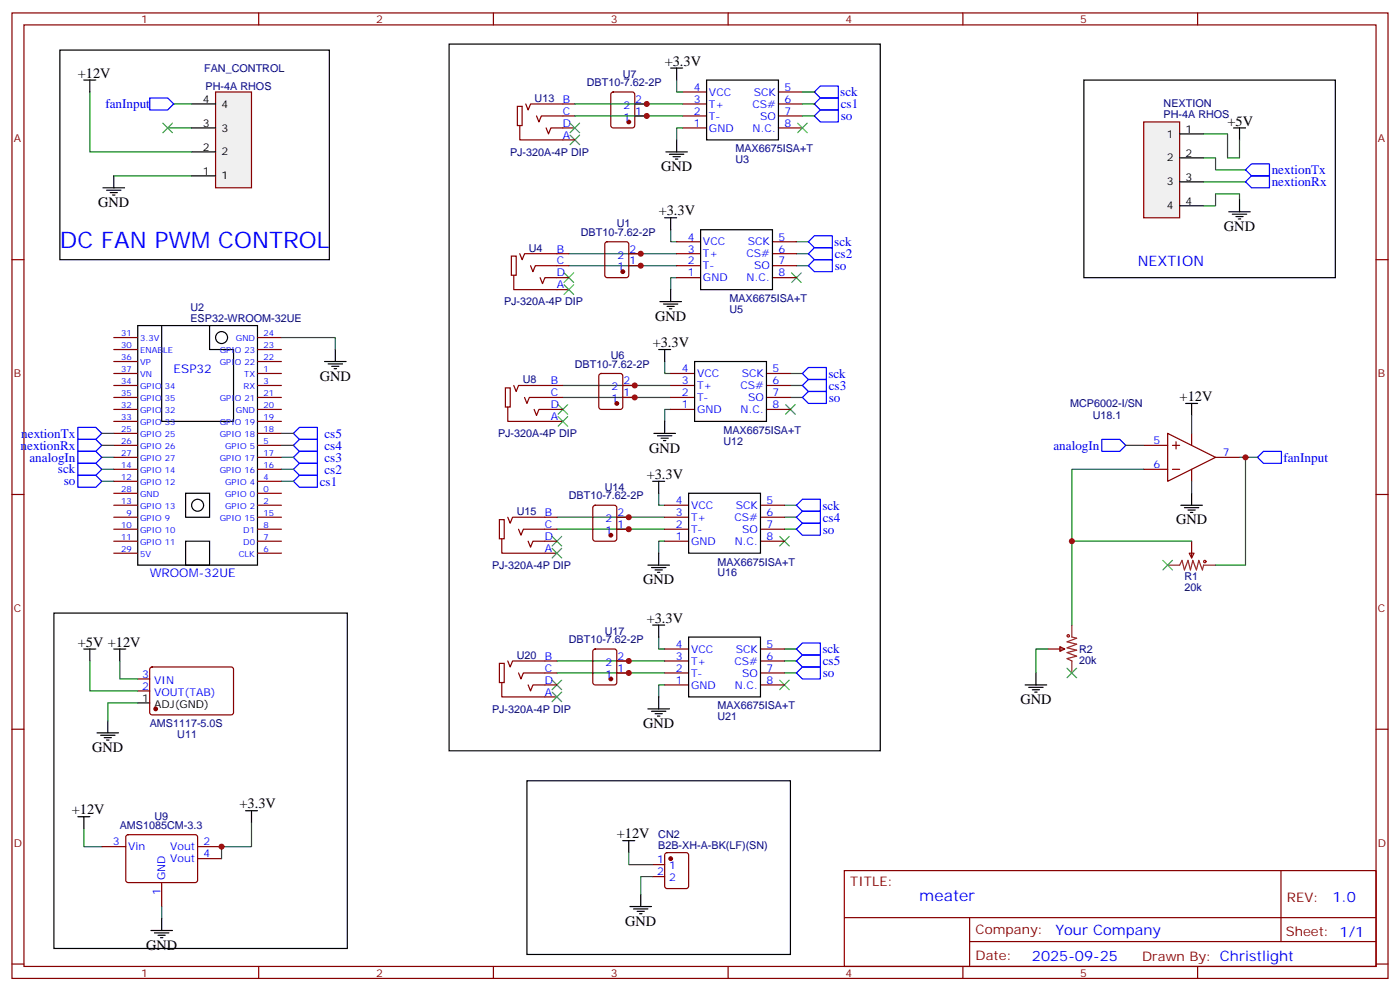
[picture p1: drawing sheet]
<svg xmlns="http://www.w3.org/2000/svg" width="412mm" height="292mm" viewBox="0 0 412 292" stroke-linecap="round" stroke-linejoin="round" font-family="sans-serif">
<g fill="none" stroke="#870000" stroke-width=".35">
<path d="M3.5 3.8h405.4v284.3h-405.4zM7.1 7.3h398.2v277.3h-398.2zM76.2 3.8v3.5M145.3 3.8v3.5M214.5 3.8v3.5M283.6 3.8v3.5M352.8 3.8v3.5M152.4 31.3h1.4v5.7h-1.4zM153.1 37v4.2h16.2M154.9 30.6l.7 1.8 .7-1.8h13M158 34.1l.7 1.8 .8-1.8h9.8M160.9 37.7l.7 1.7 .7-1.7h7"/>
<path d="M201.1 37.7h7M201.1 34.1h7M201.1 30.6h7M201.1 27.1h7M229.3 37.7h7.1M229.3 34.1h7.1M229.3 30.6h7.1M229.3 27.1h7.1M3.5 76.5h3.6M405.3 76.5h3.6M33.5 99.4h7.1M75.8 99.4h7.1"/>
<path d="M33.5 110h7.1M33.5 106.5h7.1M33.5 117.1h7.1M33.5 113.5h7.1M33.5 102.9h7.1M75.8 110h7.1M75.8 106.5h7.1M75.8 117.1h7.1M75.8 113.5h7.1M75.8 102.9h7.1M33.5 124.1h7.1M33.5 120.6h7.1"/>
<path d="M33.5 134.7h7.1M33.5 131.2h7.1M33.5 127.6h7.1M33.5 138.2h7.1M75.8 124.1h7.1M75.8 120.6h7.1M75.8 134.7h7.1M75.8 131.2h7.1M75.8 127.6h7.1M75.8 138.2h7.1M3.5 145.6h3.6M33.5 145.3h7.1"/>
<path d="M33.5 152.3h7.1M33.5 148.8h7.1M33.5 141.7h7.1M33.5 159.4h7.1M33.5 155.9h7.1M75.8 145.3h7.1M75.8 152.3h7.1M75.8 148.8h7.1M75.8 141.7h7.1M75.8 159.4h7.1M75.8 155.9h7.1M405.3 145.6h3.6"/>
<path d="M33.5 162.9h7.1M75.8 162.9h7.1M40.6 200h3.5M44.3 196.6l.5-.2 23.6 .1 .4 .6-.1 13-.6 .4h-23.6l-.4-.7v-12.7zM3.5 214.8h3.6M40.6 203.5h3.5M405.3 214.8h3.6M30 249.3h7M37.3 246l.4-.2 20.1 .1 .4 .6-.1 13-.6 .4h-20l-.5-.7v-12.7zM47.6 259.9v7.1M58.2 249.3h7.1M58.2 252.9h7.1"/>
<path d="M248.7 256.4h156.6v28.2h-156.6zM377.3 256.4v20.9M248.7 270.2h156.5M285.6 277.3h119.6M285.6 270.2v14.2M3.5 283.9h3.6M76.2 284.6v3.5M145.3 284.6v3.5M214.5 284.6v3.5M283.6 284.6v3.5M352.8 284.6v3.5M405.3 283.9h3.6"/>
</g>
<g fill="none" stroke="#000" stroke-width=".35">
<path d="M208.1 23.6h21.2v17.6h-21.2zM40.6 95.9h35.2v70.5h-35.2zM47.6 95.9v28.2h21.2v-21.2h-7.1v-7M54.7 145.3h7v7h-7zM54.7 159.4h7v7h-7zM40.6 207h3.5"/>
<circle cx="65.3" cy="99.4" r="1.76"/>
<circle cx="58.2" cy="148.8" r="1.76"/>
</g>
<circle cx="45.9" cy="208.8" r=".53" fill="#870000" stroke="#870000" stroke-width=".35"/>
<path d="M167.9 39.8l2.8 2.8M170.7 39.8l-2.8 2.8" fill="none" stroke="#3c3" stroke-width=".35"/>
<path d="M336.9 35.9h10.6v28.2h-10.6z" fill="#f0f0f0" stroke="#870000" stroke-width=".35"/>
<path d="M319.3 23.6h74v58.2h-74zM347.5 39.4h7M363.4 37.7h3.5M365.1 37.7v3.5M347.5 46.5h7M347.5 53.6h7M365.1 58.8v3.6M347.5 60.6h7M361.9 62.4h6.4M363 63.1h4.2M364.1 63.8h2.1M364.8 64.5h.7" fill="none" stroke="#000" stroke-width=".35"/>
<path d="M49.4 37.7h7M354.5 39.4h7.1v7.1h3.5v-5.3M354.5 53.6h12.4M354.5 46.5h3.6v3.5h8.8M365.1 58.8v-1.7h-7v3.5h-3.6" fill="none" stroke="#008700" stroke-width=".35"/>
<path d="M366.9 53.6l1.8-1.8h5.2v3.5h-5.2zM366.9 50l1.8-1.7h5.2v3.5h-5.2z" fill="none" stroke="#00f" stroke-width=".35"/>
<path d="M63.5 27.1h10.6v28.2h-10.6z" fill="#f0f0f0" stroke="#870000" stroke-width=".35"/>
<g fill="none" stroke="#000" stroke-width=".35">
<path d="M17.6 14.7h79.4v61.8h-79.4zM24.7 23.6h3.5M26.5 23.6v3.5M56.4 37.7h7.1M56.4 30.6h7.1M197.6 20h3.5M199.3 20v3.6M30.3 55.3h6.4M31.4 56h4.2M32.5 56.7h2.1M33.2 57.4h.7M33.5 51.8v3.5"/>
<path d="M56.4 51.8h7.1M56.4 44.7h7.1M196.1 44.7h6.4M197.2 45.4h4.2M198.3 46.1h2.1M199 46.8h.7M199.3 41.2v3.5M195.8 64.1h3.5M197.6 64.1v3.6M206.4 67.7h21.1v17.6h-21.1zM194.4 88.8h6.3M195.4 89.5h4.3"/>
<path d="M196.5 90.2h2.1M197.2 90.9h.7M197.6 85.3v3.5M95.6 106.5h6.4M96.7 107.2h4.2M97.7 107.9h2.1M98.4 108.6h.7M98.8 102.9v3.6M194 102.9h3.6M195.8 102.9v3.6M204.6 106.5h21.2v17.6h-21.2zM349.2 118.8h3.6"/>
<path d="M351 118.8v3.5M192.6 127.6h6.4M193.7 128.3h4.2M194.7 129h2.1M195.4 129.8h.7M195.8 124.1v3.5M192.3 141.7h3.5M194 141.7v3.6M202.8 145.3h21.2v17.6h-21.2zM347.8 148.8h6.4M348.9 149.5h4.2M350 150.2h2.1"/>
<path d="M350.7 150.9h.7M351 145.3v3.5M190.9 166.4h6.3M191.9 167.1h4.2M193 167.9h2.1M193.7 168.6h.7M194 162.9v3.5M24.7 191.1h3.5M26.5 191.1v3.6M33.5 191.1h3.5M35.3 191.1v3.6M192.3 184.1h3.5"/>
<path d="M194 184.1v3.5M202.8 187.6h21.2v17.6h-21.2zM305.2 198.2v3.5M28.6 215.8h6.3M29.6 216.5h4.3M30.7 217.2h2.1M31.4 217.9h.7M31.7 212.3v3.5M190.9 208.8h6.3M191.9 209.5h4.2M193 210.2h2.1M193.7 210.9h.7"/>
<path d="M194 205.2v3.6M302 201.7h6.3M303 202.4h4.3M304.1 203.1h2.1M304.8 203.8h.7M72.3 238.8h3.5M74.1 238.8v3.5M22.9 240.5h3.6M24.7 240.5v3.6M183.4 247.6h3.6M185.2 247.6v3.5M44.4 274h6.4"/>
<path d="M45.5 274.7h4.2M46.6 275.4h2.1M47.3 276.2h.7M47.6 270.5v3.5M185.6 267h6.3M186.6 267.7h4.3M187.7 268.4h2.1M188.4 269.1h.7M188.7 263.5v3.5"/>
</g>
<g fill="none" stroke="#008700" stroke-width=".35">
<path d="M26.5 27.1v17.6h29.9M51.2 30.6h5.2M169.3 30.6h31.8M169.3 34.1h31.8M199.3 23.6v3.5h1.8M201.1 37.7h-1.8v3.5M236.4 30.6h3.5M236.4 27.1h3.5M236.4 34.1h3.5M33.5 51.8h22.9M167.6 78.2h31.7M167.6 74.7h31.7"/>
<path d="M197.6 67.7v3.5h1.7M234.6 78.2h3.5M234.6 74.7h3.5M234.6 71.2h3.5M82.9 99.4h15.9v3.5M199.3 81.8h-1.7v3.5M165.8 117.1h31.8M165.8 113.5h31.8M195.8 106.5v3.5h1.8M232.8 117.1h3.6M232.8 113.5h3.6M232.8 110h3.6"/>
<path d="M30 131.2h3.5M30 134.7h3.5M30 127.6h3.5M30 138.2h3.5M82.9 131.2h3.5M82.9 134.7h3.5M82.9 127.6h3.5M82.9 138.2h3.5M197.6 120.6h-1.8v3.5M331.6 131.2h5.3M336.9 138.2h-21.2v45.9M351 122.3v5.3"/>
<path d="M365.1 134.7h5.3M366.9 134.7v31.7h-8.8M30 141.7h3.5M82.9 141.7h3.5M164 155.9h31.8M164 152.3h31.8M194 145.3v3.5h1.8M195.8 159.4h-1.8v3.5M231.1 155.9h3.5M231.1 152.3h3.5M231.1 148.8h3.5M315.7 159.4h35.3"/>
<path d="M351 141.7v3.6M26.5 194.7v8.8h14.1M35.3 194.7v5.3h5.3M164 198.2h31.8M164 194.7h31.8M194 187.6v3.5h1.8M231.1 198.2h3.5M231.1 194.7h3.5M231.1 191.1h3.5M308.7 191.1h-3.5v7.1M40.6 207h-8.9v5.3M195.8 201.7h-1.8v3.5"/>
<path d="M24.7 244.1v5.2h5.3M74.1 242.3v7h-8.8v3.6M185.2 251.1v3.5h7.1M192.3 258.2h-3.6v5.3M47.6 267v3.5"/>
</g>
<g fill="none" stroke="#3c3" stroke-width=".35">
<path d="M48 36.3l2.8 2.8M50.8 36.3l-2.8 2.8M167.9 36.3l2.8 2.8M170.7 36.3l-2.8 2.8M234.9 36.3l2.9 2.8M237.8 36.3l-2.9 2.8M166.2 80.4l2.8 2.8M166.2 83.9l2.8 2.8M169 80.4l-2.8 2.8M169 83.9l-2.8 2.8M233.2 80.4l2.8 2.8M236 80.4l-2.8 2.8"/>
<path d="M164.4 119.2l2.8 2.8M167.2 119.2l-2.8 2.8M231.4 119.2l2.8 2.8M234.2 119.2l-2.8 2.8M164.4 122.7l2.8 2.8M167.2 122.7l-2.8 2.8M162.6 158l2.9 2.8M165.5 158l-2.9 2.8M229.7 158l2.8 2.8M232.5 158l-2.8 2.8M162.6 161.5l2.9 2.8M165.5 161.5l-2.9 2.8"/>
<path d="M342.5 165l2.9 2.9M345.4 165l-2.9 2.9M314.3 196.8l2.8 2.8M317.1 196.8l-2.8 2.8M162.6 200.3l2.9 2.8M162.6 203.8l2.9 2.9M165.5 200.3l-2.9 2.8M165.5 203.8l-2.9 2.9M229.7 200.3l2.8 2.8M232.5 200.3l-2.8 2.8"/>
</g>
<g fill="none" stroke="#00f" stroke-width=".35">
<path d="M44.1 28.9h5.3l1.8 1.7-1.8 1.8h-5.3zM239.9 27.1l1.8-1.8h5.2v3.6h-5.2zM239.9 34.1l1.8-1.7h5.2v3.5h-5.2zM241.7 28.9h5.2v3.5h-5.2l-1.8-1.8zM238.1 78.2l1.8-1.7h5.3v3.5h-5.3zM238.1 74.7l1.8-1.7h5.3v3.5h-5.3zM239.9 69.4h5.3v3.6h-5.3l-1.8-1.8zM236.4 117.1l1.7-1.8h5.3v3.5h-5.3zM236.4 113.5l1.7-1.7h5.3v3.5h-5.3zM236.4 110l1.7-1.8h5.3v3.6h-5.3zM22.9 125.9h5.3l1.8 1.7-1.8 1.8h-5.3zM22.9 129.4h5.3l1.8 1.8-1.8 1.7h-5.3z"/>
<path d="M22.9 132.9h5.3l1.8 1.8-1.8 1.8h-5.3zM22.9 136.5h5.3l1.8 1.7-1.8 1.8h-5.3zM22.9 140h5.3l1.8 1.7-1.8 1.8h-5.3zM86.4 138.2l1.8-1.7h5.3v3.5h-5.3zM86.4 134.7l1.8-1.8h5.3v3.6h-5.3zM86.4 131.2l1.8-1.8h5.3v3.5h-5.3zM86.4 127.6l1.8-1.7h5.3v3.5h-5.3zM324.6 129.4h5.2l1.8 1.8-1.8 1.7h-5.2zM370.4 134.7l1.8-1.8h5.3v3.6h-5.3zM86.4 141.7l1.8-1.7h5.3v3.5h-5.3zM234.6 152.3l1.8-1.7h5.3v3.5h-5.3zM234.6 148.8l1.8-1.8h5.3v3.6h-5.3z"/>
<path d="M236.4 154.1h5.3v3.5h-5.3l-1.8-1.7zM234.6 198.2l1.8-1.8h5.3v3.6h-5.3zM234.6 194.7l1.8-1.8h5.3v3.5h-5.3zM234.6 191.1l1.8-1.7h5.3v3.5h-5.3z"/>
</g>
<g fill="none" stroke="#870000" stroke-width=".35">
<path d="M180.2 27.3l.4-.2h5.7l.6 .4 .1 9.5-.5 .6-5.9 .1-.6-.5-.1-9.4zM187 34.1h3.5M187 30.6h3.5M150.6 75.4h1.4v5.7h-1.4zM153.1 74.7l.7 1.8 .7-1.8h13.1M156.3 78.2l.7 1.8 .7-1.8h9.9M178.4 71.4l.5-.2h5.6l.7 .4v9.5l-.5 .6-5.8 .1-.7-.5v-9.4zM185.2 78.2h3.5M185.2 74.7h3.5M199.3 78.2h7.1M199.3 74.7h7.1M199.3 71.2h7.1"/>
<path d="M227.5 78.2h7.1M227.5 74.7h7.1M227.5 71.2h7.1M151.3 81.1v4.2h16.3M159.1 81.8l.7 1.7 .7-1.7h7.1M199.3 81.8h7.1M227.5 81.8h7.1M148.9 114.2h1.4v5.7h-1.4zM149.6 119.9v4.2h16.2M151.3 113.5l.7 1.8 .8-1.8h13M154.5 117.1l.7 1.7 .7-1.7h9.9M176.6 110.2l.5-.2h5.6l.7 .4v9.5l-.4 .6-5.9 .1-.7-.5v-9.4z"/>
<path d="M183.4 117.1h3.6M183.4 113.5h3.6M197.6 117.1h7M197.6 113.5h7M197.6 110h7M225.8 117.1h7M225.8 113.5h7M225.8 110h7M157.3 120.6l.7 1.7 .7-1.7h7.1M197.6 120.6h7M225.8 120.6h7M336.9 138.2h7.1"/>
<path d="M336.9 131.2h7.1M344 127.6l14.1 7.1-14.1 7zM345.4 138.2h2.1M345.4 131.2h2.1M346.4 130.1v2.1M351 127.6v3.6M351 138.2v3.5M358.1 134.7h7M147.1 153h1.4v5.7h-1.4zM147.8 158.7v4.2h16.2M149.6 152.3l.7 1.8 .7-1.8h13M152.8 155.9l.7 1.7 .7-1.7h9.8"/>
<path d="M155.6 159.4l.7 1.7 .7-1.7h7M174.9 149l.4-.2h5.7l.6 .4 .1 9.5-.5 .6-5.9 .1-.6-.5-.1-9.4zM181.7 155.9h3.5M181.7 152.3h3.5M195.8 155.9h7M195.8 152.3h7M195.8 159.4h7M195.8 148.8h7M224 155.9h7.1M224 152.3h7.1M224 159.4h7.1M224 148.8h7.1"/>
<path d="M351 159.4v4.9M350.3 162.9h1.4l-.7 1.4zM147.1 195.4h1.4v5.6h-1.4zM149.6 194.7l.7 1.7 .7-1.7h13M152.8 198.2l.7 1.8 .7-1.8h9.8M174.9 191.3l.4-.2h5.7l.6 .5 .1 9.4-.5 .7h-5.9l-.6-.4-.1-9.5zM181.7 198.2h3.5M181.7 194.7h3.5M195.8 198.2h7M195.8 194.7h7M195.8 191.1h7M224 198.2h7.1"/>
<path d="M224 194.7h7.1M224 191.1h7.1M308.7 191.1h4.9M312.2 190.4l1.4 .7-1.4 .7zM147.8 201v4.2h16.2M155.6 201.7l.7 1.8 .7-1.8h7M195.8 201.7h7M224 201.7h7.1M192.3 254.6h3.5M192.3 258.2h3.5M196 251.3l.5-.2h5.6l.7 .4v9.5l-.4 .6-5.9 .1-.7-.5v-9.4z"/>
</g>
<g fill="#870000" stroke="#870000" stroke-width=".35">
<circle cx="185.2" cy="35.9" r=".53"/>
<circle cx="197.6" cy="252.9" r=".53"/>
<circle cx="183.4" cy="80" r=".53"/>
<circle cx="181.7" cy="118.8" r=".53"/>
<circle cx="179.9" cy="157.6" r=".53"/>
<circle cx="179.9" cy="200" r=".53"/>
</g>
<g fill="none" stroke="#a10000" stroke-width=".35">
<circle cx="354.9" cy="165.4" r=".35"/>
<circle cx="314.7" cy="187.3" r=".35"/>
</g>
<path d="M344 166.4h3.5l.7-1.4 .7 2.9 1.1-2.9 .7 2.9 .7-2.9 1 2.9 .7-2.9 1.1 2.9 .3-1.5h3.6M315.7 184.1v3.5l1.4 .4-2.8 1 2.8 .7-2.8 1.1 2.8 .7-2.8 .7 2.8 1.1-2.8 .7 1.4 .7v3.5" fill="none" stroke="#8c2424" stroke-width=".35"/>
<g fill="#c00">
<circle cx="65.3" cy="249.3" r=".88"/>
<circle cx="190.5" cy="30.6" r=".88"/>
<circle cx="190.5" cy="34.1" r=".88"/>
<circle cx="188.7" cy="78.2" r=".88"/>
<circle cx="188.7" cy="74.7" r=".88"/>
<circle cx="187" cy="117.1" r=".88"/>
<circle cx="187" cy="113.5" r=".88"/>
<circle cx="185.2" cy="155.9" r=".88"/>
<circle cx="185.2" cy="152.3" r=".88"/>
<circle cx="185.2" cy="198.2" r=".88"/>
<circle cx="185.2" cy="194.7" r=".88"/>
<circle cx="366.9" cy="134.7" r=".88"/>
<circle cx="315.7" cy="159.4" r=".88"/>
</g>
<path d="M132.3 13h127v208.1h-127zM15.9 180.6h86.4v98.7h-86.4zM155.2 229.9h77.6v51.2h-77.6z" fill="none" stroke="#000" stroke-width=".35"/>
<text font-size="6.7" fill="#00f" x="17.6" y="73">DC FAN PWM CONTROL</text>
<text font-size="4.6" fill="#00f" x="270.8" y="265.4">meater</text>
<g font-size="4.2">
<text x="22.9" y="22.9">+12V</text>
<text x="195.8" y="19.3">+3.3V</text>
<text x="361.6" y="37">+5V</text>
<text x="194.7" y="50.4">GND</text>
<text x="28.9" y="61">GND</text>
<text x="194" y="63.4">+3.3V</text>
<text x="360.5" y="68">GND</text>
<text x="193" y="94.5">GND</text>
<text x="192.3" y="102.2">+3.3V</text>
<text x="94.2" y="112.1">GND</text>
<text x="347.5" y="118.1">+12V</text>
<text x="191.2" y="133.3">GND</text>
<text x="190.5" y="141">+3.3V</text>
<text x="346.4" y="154.4">GND</text>
<text x="189.4" y="172.1">GND</text>
<text x="190.5" y="183.4">+3.3V</text>
<text x="22.9" y="190.4">+5V +12V</text>
<text x="300.6" y="207.4">GND</text>
<text x="189.4" y="214.4">GND</text>
<text x="27.2" y="221.5">GND</text>
<text x="21.2" y="239.8">+12V</text>
<text x="70.6" y="238.1">+3.3V</text>
<text x="181.7" y="246.9">+12V</text>
<text x="184.1" y="272.6">GND</text>
<text x="43" y="279.7">GND</text>
</g>
<g font-size="4.2" fill="#00f">
<text x="335.1" y="78.2">NEXTION</text>
<text x="392.5" y="265.7">1.0</text>
<text x="310.9" y="275.2">Your Company</text>
<text x="304" y="283">2025-09-25</text>
</g>
<g font-size="3.9" fill="#00f">
<text x="247.5" y="28.4">sck</text>
<text x="31" y="31.8">fanInput</text>
<text x="247.6" y="31.9">cs1</text>
<text x="247.6" y="35.4">so</text>
<text x="374.6" y="51.3">nextionTx</text>
<text x="374.6" y="54.8">nextionRx</text>
<text x="245.8" y="72.5">sck</text>
<text x="245.9" y="76.1">cs2</text>
<text x="245.9" y="79.5">so</text>
<text x="244" y="111.3">sck</text>
<text x="244.1" y="118.3">so</text>
<text x="244.1" y="114.9">cs3</text>
<text x="6.3" y="128.9">nextionTx</text>
<text x="95.5" y="129">cs5</text>
<text x="6.1" y="132.4">nextionRx</text>
<text x="8.7" y="135.9">analogIn</text>
<text x="95.5" y="136.1">cs3</text>
<text x="95.5" y="132.5">cs4</text>
<text x="310.3" y="132.4">analogIn</text>
<text x="378" y="136">fanInput</text>
<text x="17.1" y="139.4">sck</text>
<text x="18.8" y="143">so</text>
<text x="94.2" y="143">cs1</text>
<text x="95.5" y="139.6">cs2</text>
<text x="242.2" y="150.1">sck</text>
<text x="242.4" y="153.7">cs4</text>
<text x="242.4" y="157.2">so</text>
<text x="242.2" y="192.4">sck</text>
<text x="242.4" y="195.9">cs5</text>
<text x="242.4" y="199.5">so</text>
</g>
<g font-size="3.9" fill="#800">
<text x="250.5" y="261">TITLE:</text>
<text x="379.1" y="265.7">REV:</text>
<text x="287.4" y="275.2">Company:</text>
<text x="378.7" y="275.8">Sheet: 1/1</text>
<text x="287.4" y="282.9">Date:</text>
<text x="336.4" y="282.9">Drawn By: Christlight</text>
</g>
<g font-size="3.5" fill="#00f">
<text x="51.2" y="110">ESP32</text>
<text x="44.1" y="170">WROOM-32UE</text>
</g>
<g font-size="3.2" fill="#800">
<text x="41.6" y="6.8">1</text>
<text x="110.8" y="6.8">2</text>
<text x="179.9" y="6.8">3</text>
<text x="249.1" y="6.8">4</text>
<text x="318.2" y="6.8">5</text>
<text x="4.1" y="41.9">A</text>
<text x="405.9" y="41.9">A</text>
<text x="4.1" y="111.1">B</text>
<text x="405.9" y="111.1">B</text>
<text x="4.1" y="180.2">C</text>
<text x="405.9" y="180.2">C</text>
<text x="4.1" y="249.3">D</text>
<text x="405.9" y="249.3">D</text>
<text x="41.6" y="287.6">1</text>
<text x="110.8" y="287.6">2</text>
<text x="179.9" y="287.6">3</text>
<text x="249.1" y="287.6">4</text>
<text x="318.2" y="287.6">5</text>
</g>
<g font-size="3.2" fill="#000080">
<text x="60.2" y="21.2">FAN_CONTROL</text>
<text x="183.4" y="22.9">U7</text>
<text x="60.6" y="26.4">PH-4A RHOS</text>
<text x="157.5" y="30">U13</text>
<text x="172.9" y="25.3">DBT10-7.62-2P</text>
<text x="342.8" y="34.7">PH-4A RHOS</text>
<text x="342.8" y="31.5">NEXTION</text>
<text x="150.2" y="45.9">PJ-320A-4P DIP</text>
<text x="216.6" y="44.9">MAX6675ISA+T</text>
<text x="216.6" y="48.1">U3</text>
<text x="171.1" y="69.4">DBT10-7.62-2P</text>
<text x="181.7" y="67">U1</text>
<text x="155.7" y="74.1">U4</text>
<text x="148.5" y="90">PJ-320A-4P DIP</text>
<text x="214.9" y="89">MAX6675ISA+T</text>
<text x="56.1" y="94.8">ESP32-WROOM-32UE</text>
<text x="56.1" y="91.6">U2</text>
<text x="214.9" y="92.2">U5</text>
<text x="179.9" y="105.8">U6</text>
<text x="154" y="112.9">U8</text>
<text x="169.3" y="108.2">DBT10-7.62-2P</text>
<text x="315.3" y="119.9">MCP6002-I/SN</text>
<text x="321.9" y="123.5">U18.1</text>
<text x="146.7" y="128.8">PJ-320A-4P DIP</text>
<text x="213.1" y="127.8">MAX6675ISA+T</text>
<text x="213.1" y="131">U12</text>
<text x="167.6" y="147">DBT10-7.62-2P</text>
<text x="178.1" y="144.6">U14</text>
<text x="152.2" y="151.7">U15</text>
<text x="144.9" y="167.6">PJ-320A-4P DIP</text>
<text x="211.3" y="166.6">MAX6675ISA+T</text>
<text x="211.3" y="169.8">U16</text>
<text x="348.9" y="170.9">R1</text>
<text x="348.9" y="174">20k</text>
<text x="167.6" y="189.4">DBT10-7.62-2P</text>
<text x="178.1" y="186.9">U17</text>
<text x="152.2" y="194">U20</text>
<text x="317.9" y="195.5">20k</text>
<text x="317.9" y="192.3">R2</text>
<text x="144.9" y="209.9">PJ-320A-4P DIP</text>
<text x="211.3" y="208.9">MAX6675ISA+T</text>
<text x="44.1" y="214.1">AMS1117-5.0S</text>
<text x="211.3" y="212.1">U21</text>
<text x="52.2" y="217.4">U11</text>
<text x="35.3" y="244.1">AMS1085CM-3.3</text>
<text x="45.5" y="241.4">U9</text>
<text x="193.9" y="249.9">B2B-XH-A-BK(LF)(SN)</text>
<text x="193.9" y="246.7">CN2</text>
</g>
<g font-size="3.2" fill="#00f">
<text x="204.4" y="26.7">4</text>
<text x="208.8" y="28.2">VCC</text>
<text x="222" y="28.2">SCK</text>
<text x="231.1" y="26.7">5</text>
<text x="165.8" y="30.3">B</text>
<text x="165.8" y="33.8">C</text>
<text x="183.6" y="35.6">1</text>
<text x="183.6" y="32">2</text>
<text x="187.1" y="33.8">1</text>
<text x="187.1" y="30.3">2</text>
<text x="204.4" y="33.8">2</text>
<text x="204.4" y="30.3">3</text>
<text x="208.8" y="35.2">T-</text>
<text x="208.8" y="31.7">T+</text>
<text x="221.6" y="31.7">CS#</text>
<text x="223.9" y="35.2">SO</text>
<text x="231.1" y="30.3">6</text>
<text x="231.1" y="33.8">7</text>
<text x="165.8" y="37.3">D</text>
<text x="165.8" y="40.9">A</text>
<text x="204.4" y="37.3">1</text>
<text x="208.8" y="38.7">GND</text>
<text x="221.7" y="38.7">N.C.</text>
<text x="231.1" y="37.3">8</text>
<text x="202.6" y="70.8">4</text>
<text x="229.3" y="70.8">5</text>
<text x="164" y="74.4">B</text>
<text x="164" y="77.9">C</text>
<text x="181.9" y="76.1">2</text>
<text x="185.4" y="77.9">1</text>
<text x="185.4" y="74.4">2</text>
<text x="202.6" y="77.9">2</text>
<text x="202.6" y="74.4">3</text>
<text x="207.1" y="75.8">T+</text>
<text x="207.1" y="72.2">VCC</text>
<text x="219.9" y="75.8">CS#</text>
<text x="220.3" y="72.2">SCK</text>
<text x="229.3" y="74.4">6</text>
<text x="229.3" y="77.9">7</text>
<text x="164" y="81.4">D</text>
<text x="181.9" y="79.7">1</text>
<text x="202.6" y="81.4">1</text>
<text x="207.1" y="82.8">GND</text>
<text x="207.1" y="79.3">T-</text>
<text x="219.9" y="82.8">N.C.</text>
<text x="222.2" y="79.3">SO</text>
<text x="229.3" y="81.4">8</text>
<text x="164" y="84.9">A</text>
<text x="162.3" y="113.2">B</text>
<text x="183.6" y="113.2">2</text>
<text x="200.8" y="113.2">3</text>
<text x="200.8" y="109.6">4</text>
<text x="205.3" y="111.1">VCC</text>
<text x="218.5" y="111.1">SCK</text>
<text x="227.5" y="109.6">5</text>
<text x="227.5" y="113.2">6</text>
<text x="162.3" y="116.7">C</text>
<text x="180.1" y="118.5">1</text>
<text x="180.1" y="114.9">2</text>
<text x="183.6" y="116.7">1</text>
<text x="200.8" y="116.7">2</text>
<text x="205.3" y="118.1">T-</text>
<text x="205.3" y="114.6">T+</text>
<text x="218.1" y="114.6">CS#</text>
<text x="220.4" y="118.1">SO</text>
<text x="227.5" y="116.7">7</text>
<text x="162.3" y="120.2">D</text>
<text x="162.3" y="123.8">A</text>
<text x="200.8" y="120.2">1</text>
<text x="205.3" y="121.6">GND</text>
<text x="218.2" y="121.6">N.C.</text>
<text x="227.5" y="120.2">8</text>
<text x="339.8" y="130.8">5</text>
<text x="339.8" y="137.9">6</text>
<text x="360.2" y="134.3">7</text>
<text x="199.1" y="148.4">4</text>
<text x="203.6" y="149.9">VCC</text>
<text x="216.7" y="149.9">SCK</text>
<text x="225.8" y="148.4">5</text>
<text x="160.5" y="152">B</text>
<text x="160.5" y="155.5">C</text>
<text x="178.4" y="153.7">2</text>
<text x="181.9" y="155.5">1</text>
<text x="181.9" y="152">2</text>
<text x="199.1" y="155.5">2</text>
<text x="199.1" y="152">3</text>
<text x="203.6" y="153.4">T+</text>
<text x="216.3" y="153.4">CS#</text>
<text x="225.8" y="152">6</text>
<text x="225.8" y="155.5">7</text>
<text x="160.5" y="159">D</text>
<text x="178.4" y="157.3">1</text>
<text x="199.1" y="159">1</text>
<text x="203.6" y="160.4">GND</text>
<text x="203.6" y="156.9">T-</text>
<text x="216.4" y="160.4">N.C.</text>
<text x="218.6" y="156.9">SO</text>
<text x="225.8" y="159">8</text>
<text x="160.5" y="162.6">A</text>
<text x="199.1" y="190.8">4</text>
<text x="225.8" y="190.8">5</text>
<text x="160.5" y="194.3">B</text>
<text x="160.5" y="197.8">C</text>
<text x="178.4" y="196.1">2</text>
<text x="181.9" y="197.8">1</text>
<text x="181.9" y="194.3">2</text>
<text x="199.1" y="197.8">2</text>
<text x="199.1" y="194.3">3</text>
<text x="203.6" y="195.7">T+</text>
<text x="203.6" y="192.2">VCC</text>
<text x="216.3" y="195.7">CS#</text>
<text x="216.7" y="192.2">SCK</text>
<text x="225.8" y="194.3">6</text>
<text x="225.8" y="197.8">7</text>
<text x="41.9" y="199.6">3</text>
<text x="41.9" y="203.1">2</text>
<text x="45.4" y="201.4">VIN</text>
<text x="160.5" y="201.4">D</text>
<text x="178.4" y="199.6">1</text>
<text x="199.1" y="201.4">1</text>
<text x="203.6" y="202.8">GND</text>
<text x="203.6" y="199.2">T-</text>
<text x="216.4" y="202.8">N.C.</text>
<text x="218.6" y="199.2">SO</text>
<text x="225.8" y="201.4">8</text>
<text x="45.4" y="204.9">VOUT(TAB)</text>
<text x="160.5" y="204.9">A</text>
<text x="33.3" y="249">3</text>
<text x="37.7" y="250.4">Vin</text>
<text x="50.2" y="250.4">Vout</text>
<text x="60" y="249">2</text>
<text x="50.2" y="253.9">Vout</text>
<text x="60" y="252.5">4</text>
<text x="193.6" y="254.3">1</text>
<text x="193.6" y="257.8">2</text>
<text x="197.1" y="256">1</text>
<text x="47.3" y="263.7" transform="rotate(-90 47.3 263.7)">1</text>
<text x="48.7" y="259.2" transform="rotate(-90 48.7 259.2)">GND</text>
<text x="197.1" y="259.6">2</text>
</g>
<g font-size="3.2">
<text x="59.7" y="30.3">4</text>
<text x="65.3" y="31.7">4</text>
<text x="59.7" y="37.3">3</text>
<text x="65.3" y="38.7">3</text>
<text x="343.7" y="40.5">1</text>
<text x="349.2" y="39.1">1</text>
<text x="59.7" y="44.4">2</text>
<text x="65.3" y="45.8">2</text>
<text x="343.7" y="47.6">2</text>
<text x="349.2" y="46.1">2</text>
<text x="59.7" y="51.4">1</text>
<text x="65.3" y="52.8">1</text>
<text x="349.2" y="53.2">3</text>
<text x="343.7" y="54.6">3</text>
<text x="343.7" y="61.7">4</text>
<text x="349.2" y="60.3">4</text>
<text x="41.9" y="206.7">1</text>
<text x="45.4" y="208.4">ADJ(GND)</text>
</g>
<g font-size="2.5" fill="#00f">
<text x="35.7" y="99.1">31</text>
<text x="41.3" y="100.5">3.3V</text>
<text x="69.5" y="100.5">GND</text>
<text x="77.6" y="99.1">24</text>
<text x="35.7" y="106.1">36</text>
<text x="35.7" y="102.6">30</text>
<text x="41.3" y="107.5">VP</text>
<text x="41.3" y="104">ENABLE</text>
<text x="64.8" y="104">GPIO 23</text>
<text x="64.8" y="107.5">GPIO 22</text>
<text x="77.6" y="102.6">23</text>
<text x="77.6" y="106.1">22</text>
<text x="35.7" y="109.6">37</text>
<text x="35.7" y="113.2">34</text>
<text x="41.3" y="111.1">VN</text>
<text x="71.9" y="111.1">TX</text>
<text x="77.6" y="113.2">3</text>
<text x="77.6" y="109.6">1</text>
<text x="35.7" y="116.7">35</text>
<text x="41.3" y="118.1">GPIO 35</text>
<text x="41.3" y="114.6">GPIO 34</text>
<text x="64.8" y="118.1">GPIO 21</text>
<text x="71.7" y="114.6">RX</text>
<text x="77.6" y="116.7">21</text>
<text x="35.7" y="123.8">33</text>
<text x="35.7" y="120.2">32</text>
<text x="41.3" y="125.2">GPIO 33</text>
<text x="41.3" y="121.6">GPIO 32</text>
<text x="64.8" y="125.2">GPIO 19</text>
<text x="69.5" y="121.6">GND</text>
<text x="77.6" y="120.2">20</text>
<text x="77.6" y="123.8">19</text>
<text x="35.7" y="130.8">26</text>
<text x="35.7" y="127.3">25</text>
<text x="41.3" y="128.7">GPIO 25</text>
<text x="64.8" y="128.7">GPIO 18</text>
<text x="77.6" y="127.3">18</text>
<text x="77.6" y="130.8">5</text>
<text x="35.7" y="134.3">27</text>
<text x="35.7" y="137.9">14</text>
<text x="41.3" y="135.7">GPIO 27</text>
<text x="41.3" y="132.2">GPIO 26</text>
<text x="64.8" y="135.7">GPIO 17</text>
<text x="66.3" y="132.2">GPIO 5</text>
<text x="77.6" y="134.3">17</text>
<text x="77.6" y="137.9">16</text>
<text x="35.7" y="141.4">12</text>
<text x="41.3" y="139.3">GPIO 14</text>
<text x="41.3" y="142.8">GPIO 12</text>
<text x="64.8" y="139.3">GPIO 16</text>
<text x="66.3" y="142.8">GPIO 4</text>
<text x="77.6" y="141.4">4</text>
<text x="35.7" y="144.9">28</text>
<text x="35.7" y="148.4">13</text>
<text x="41.3" y="146.3">GND</text>
<text x="41.3" y="149.9">GPIO 13</text>
<text x="66.3" y="149.9">GPIO 2</text>
<text x="66.3" y="146.3">GPIO 0</text>
<text x="77.6" y="148.4">2</text>
<text x="77.6" y="144.9">0</text>
<text x="35.7" y="155.5">10</text>
<text x="37.2" y="152">9</text>
<text x="41.3" y="153.4">GPIO 9</text>
<text x="64.8" y="153.4">GPIO 15</text>
<text x="77.6" y="152">15</text>
<text x="77.6" y="155.5">8</text>
<text x="35.7" y="159">11</text>
<text x="41.3" y="160.4">GPIO 11</text>
<text x="41.3" y="156.9">GPIO 10</text>
<text x="71.7" y="160.4">D0</text>
<text x="71.7" y="156.9">D1</text>
<text x="77.6" y="159">7</text>
<text x="35.7" y="162.6">29</text>
<text x="41.3" y="164">5V</text>
<text x="70.3" y="164">CLK</text>
<text x="77.6" y="162.6">6</text>
</g>
</svg>
